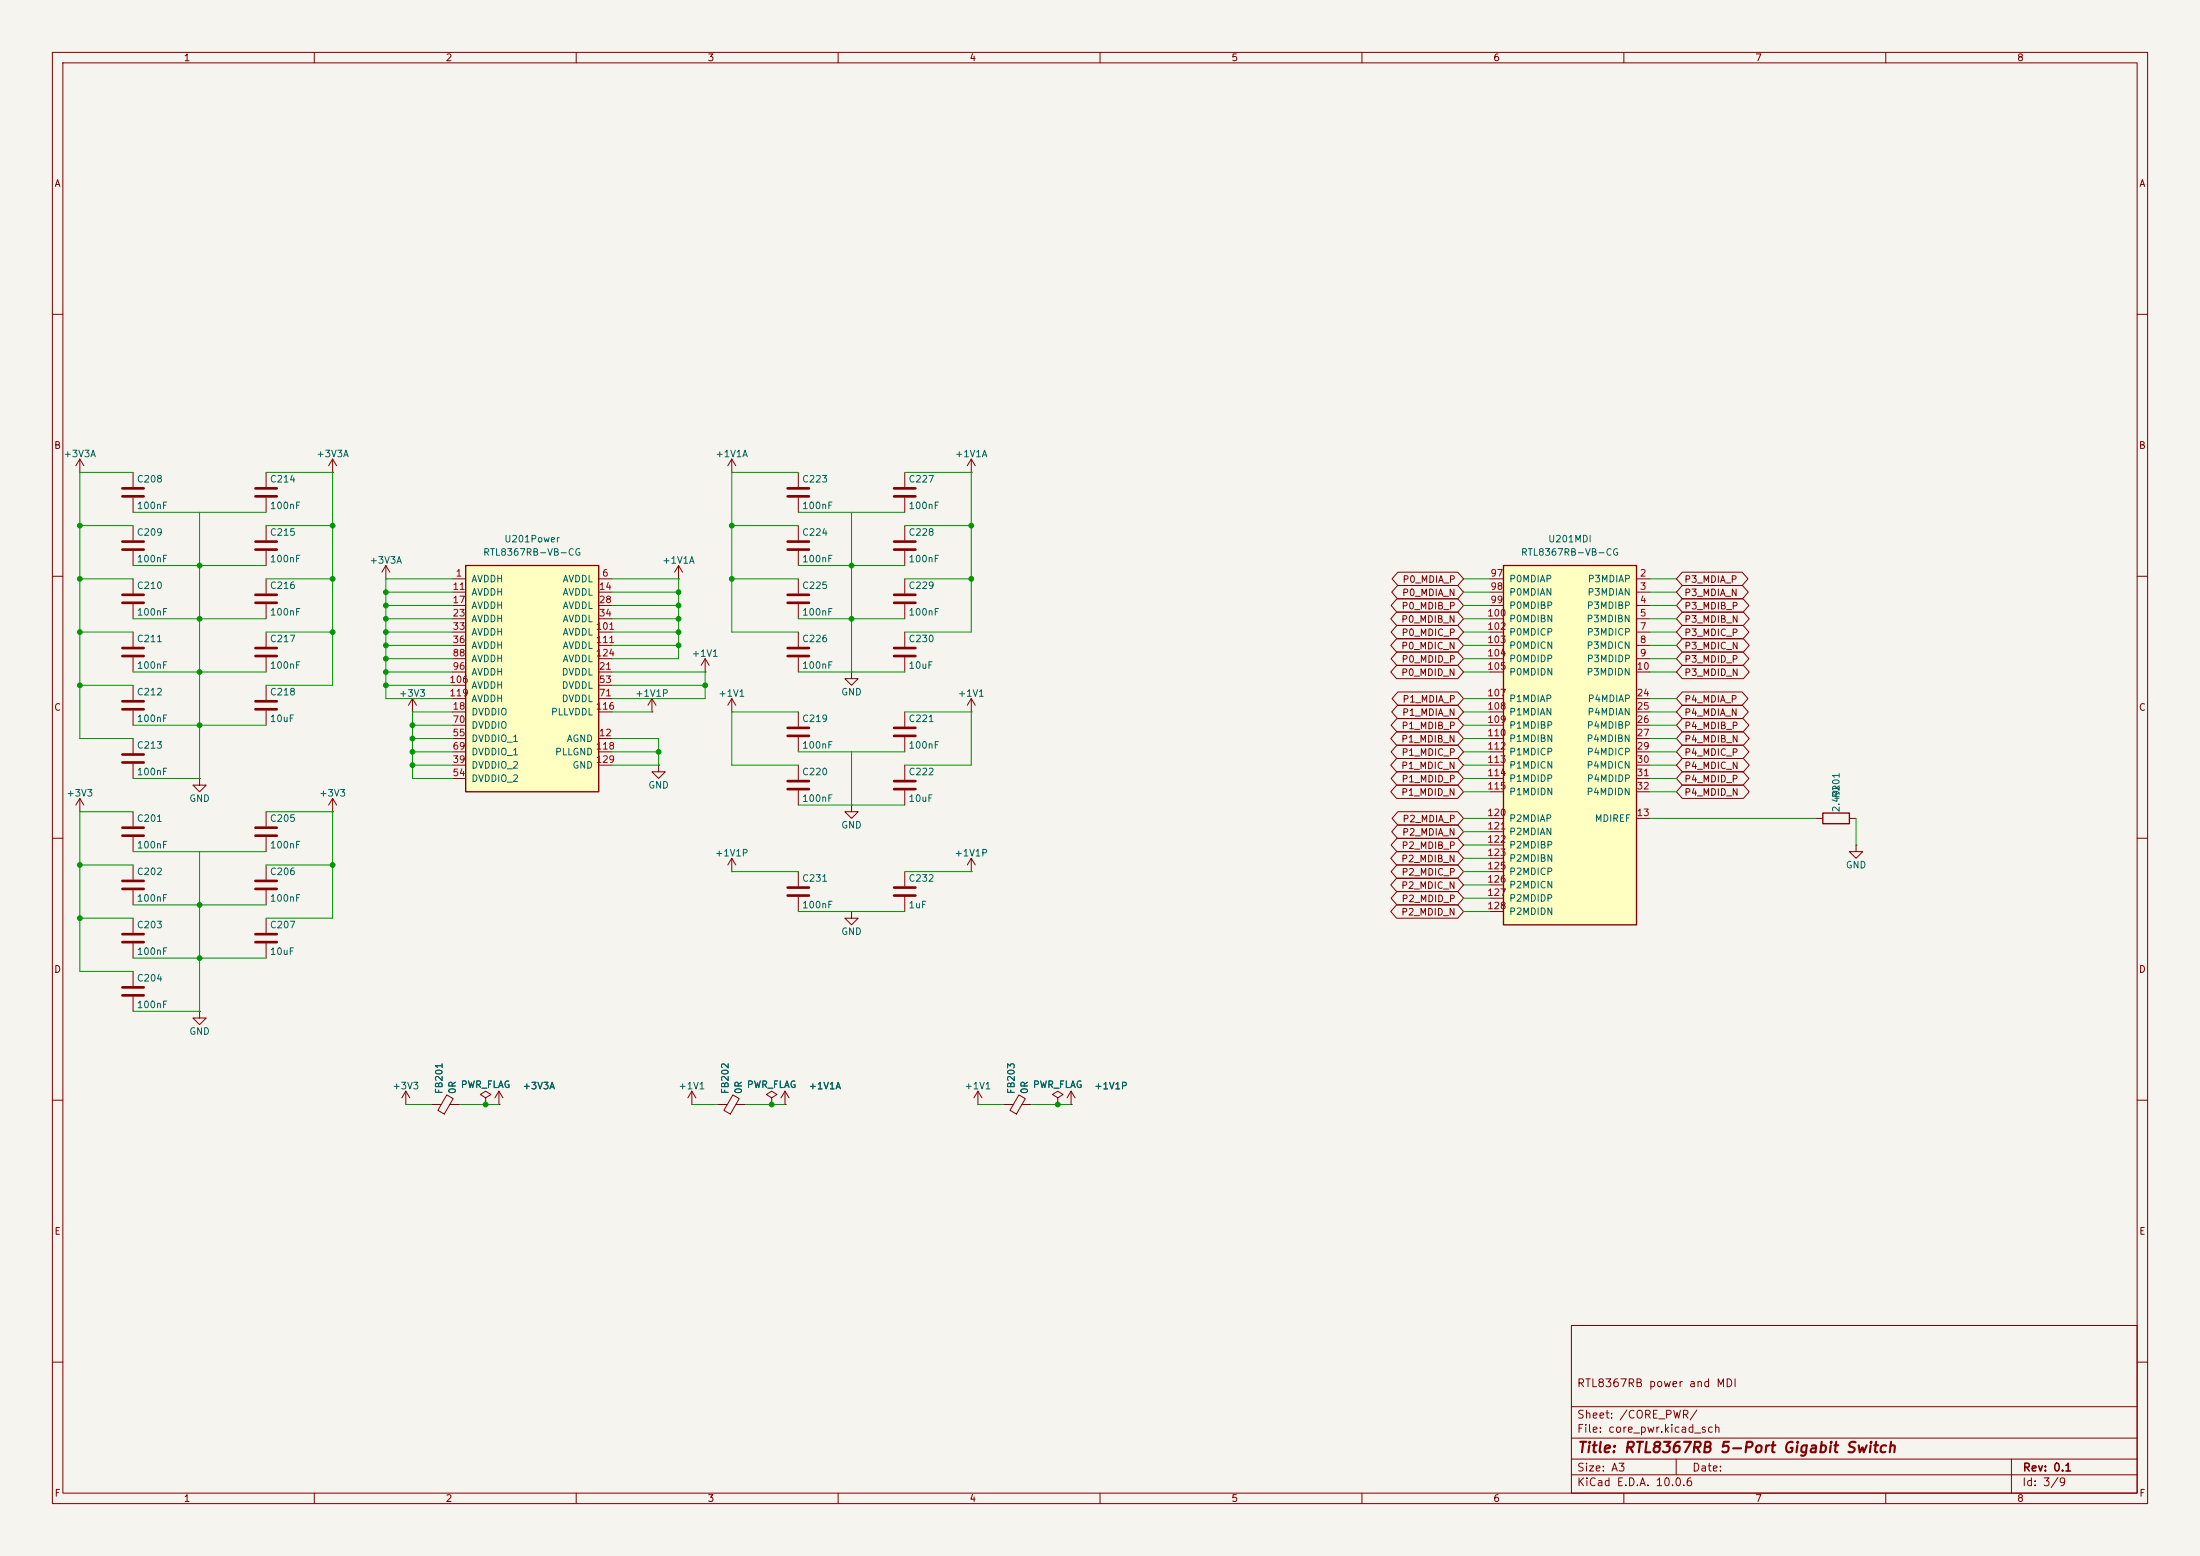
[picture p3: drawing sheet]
<svg xmlns="http://www.w3.org/2000/svg" width="420mm" height="297mm" viewBox="0 0 420 297" stroke-linecap="round" stroke-linejoin="round" font-family="sans-serif">
<path d="M0 0h420v297h-420z" fill="#f5f4ef" stroke="#f5f4ef" stroke-width=".19"/>
<g fill="none" stroke="#840000" stroke-width=".19">
<path d="M10 10h400v277h-400zM12 12h396v273h-396zM60 10v2M110 10v2M160 10v2M210 10v2M260 10v2M310 10v2M360 10v2M10 60h2M408 60h2M10 110h2"/>
<path d="M408 110h2M10 160h2M15.2 154.9h.1M15.2 152.4l-.7 1.3M15.2 152.4l.8 1.3M15.2 152.4v2.5M25.4 154.9v2.8M25.4 159.8v2.8M408 160h2M10 210h2M408 210h2M300 253h108v32h-108z"/>
<path d="M10 260h2M300 278.5h108M300 274.5h108M300 268.5h108M320 278.5v3M384 278.5v6.5M408 260h2M60 285v2M110 285v2M160 285v2M210 285v2M260 285v2"/>
<path d="M300 281.5h108M310 285v2M360 285v2"/>
</g>
<path d="M23.4 158h4M23.4 159.5h4" fill="none" stroke="#840000" stroke-width=".51"/>
<path d="M88.9 108h25.4v43.1h-25.4z" fill="#ffffc2"/>
<path d="M88.9 108h25.4v43.1h-25.4z" fill="none" stroke="#840000" stroke-width=".25"/>
<g fill="none" stroke="#840000" stroke-width=".19">
<path d="M15.2 90.2h.1M15.2 87.6l-.7 1.3M15.2 87.6l.8 1.3M15.2 87.6v2.6M25.4 90.2v2.8M25.4 95v2.8M50.8 90.2v2.8M50.8 95v2.8M63.5 90.2h.1M63.5 87.6v2.6M63.5 87.6l-.8 1.3M63.5 87.6l.8 1.3"/>
<path d="M73.7 110.5h.1M73.7 108l-.8 1.2M73.7 108l.7 1.2M73.7 108v2.5M86.4 110.5h2.5M86.4 113h2.5M86.4 115.6h2.5M86.4 118.1h2.5M114.3 110.5h2.5M114.3 113h2.5M114.3 115.6h2.5M114.3 118.1h2.5"/>
<path d="M152.4 110.5v2.8M152.4 115.3v2.8M50.8 120.7v2.7M50.8 125.5v2.8M50.8 130.8v2.8M50.8 135.6v2.8M78.7 135.9h.1M78.7 133.4l-.7 1.2M78.7 133.4l.8 1.2M78.7 133.4v2.5M86.4 135.9h2.5M86.4 128.3h2.5"/>
<path d="M86.4 120.7h2.5M86.4 123.2h2.5M86.4 130.8h2.5M86.4 138.4h2.5M86.4 133.4h2.5M86.4 125.7h2.5M114.3 135.9h2.5M114.3 128.3h2.5M114.3 120.7h2.5M114.3 123.2h2.5M114.3 130.8h2.5M114.3 133.4h2.5"/>
<path d="M114.3 125.7h2.5M124.5 135.9h.1M124.5 133.4l-.8 1.2M124.5 133.4l.7 1.2M124.5 133.4v2.5M134.6 128.3h.1M134.6 125.7l-.7 1.3M134.6 125.7l.8 1.3M134.6 125.7v2.6M139.7 135.9h.1M139.7 133.4l-.8 1.2M139.7 133.4l.8 1.2"/>
<path d="M139.7 133.4v2.5M152.4 135.9v2.8M172.7 120.7v2.7M172.7 125.5v2.8M172.7 135.9v2.8M38.1 148.6v1.3h1.3l-1.3 1.2-1.3-1.2h1.3M38.1 148.6h.1M50.8 154.9v2.8M50.8 159.8v2.8M63.5 154.9h.1M63.5 152.4l-.8 1.3M63.5 152.4l.8 1.3"/>
<path d="M63.5 152.4v2.5M86.4 141h2.5M86.4 146.1h2.5M86.4 148.6h2.5M86.4 143.5h2.5M114.3 141h2.5M114.3 146.1h2.5M114.3 143.5h2.5M125.7 146.1v1.2h1.3l-1.3 1.3-1.2-1.3h1.2M125.7 146.1h.1M152.4 140.7v2.8M172.7 140.7v2.8"/>
<path d="M172.7 146.1v2.7M172.7 150.9v2.8M25.4 165.1v2.8M25.4 169.9v2.8M25.4 175.3v2.8M50.8 165.1v2.8M50.8 169.9v2.8M50.8 175.3v2.8M25.4 180.1v2.8M25.4 185.4v2.8M25.4 190.2v2.8M38.1 193v1.3h1.3l-1.3 1.3-1.3-1.3h1.3"/>
<path d="M38.1 193h.1M50.8 180.1v2.8M77.5 210.8h.1M77.5 208.3l-.8 1.3M77.5 208.3l.7 1.3M77.5 208.3v2.5M82.5 210.8h1.7M85.3 209l1.2 .7-1.7 2.9-1.2-.7zM85.9 210.8h1.7M92.7 209.6l1-.7-1-.6-1 .6 1 .7v1.2M92.7 210.8h.1M95.2 210.8h.1"/>
<path d="M95.2 208.3l-.7 1.3M95.2 208.3l.8 1.3M95.2 208.3v2.5"/>
</g>
<g fill="none" stroke="#840000" stroke-width=".51">
<path d="M23.4 93.2h4M23.4 94.7h4M48.8 93.2h4M48.8 94.7h4M150.4 113.5h4M150.4 115.1h4M48.8 133.9h4M48.8 135.4h4M48.8 123.7h4M48.8 125.2h4M150.4 138.9h4M170.7 138.9h4.1"/>
<path d="M170.7 123.7h4.1M170.7 125.2h4.1M48.8 158h4M48.8 159.5h4M150.4 140.5h4M170.7 140.5h4.1M170.7 149.1h4.1M170.7 150.6h4.1M23.4 178.3h4M23.4 179.8h4M23.4 168.1h4M23.4 169.7h4"/>
<path d="M48.8 178.3h4M48.8 179.8h4M48.8 168.1h4M48.8 169.7h4M23.4 188.5h4M23.4 190h4"/>
</g>
<path d="M287 108h25.4v68.5h-25.4z" fill="#ffffc2"/>
<path d="M287 108h25.4v68.5h-25.4zM348 155.2h5.1v2h-5.1z" fill="none" stroke="#840000" stroke-width=".25"/>
<g fill="none" stroke="#840000" stroke-width=".19">
<path d="M139.7 90.2h.1M139.7 87.6l-.8 1.3M139.7 87.6l.8 1.3M139.7 87.6v2.6M152.4 90.2v2.8M152.4 95v2.8M172.7 90.2v2.8M172.7 95v2.8M185.4 90.2h.1M185.4 87.6v2.6M185.4 87.6l-.7 1.3M185.4 87.6l.8 1.3"/>
<path d="M25.4 100.3v2.8M25.4 105.2v2.8M25.4 110.5v2.8M25.4 115.3v2.8M50.8 100.3v2.8M50.8 105.2v2.8M50.8 110.5v2.8M50.8 115.3v2.8M129.5 110.5h.1M129.5 108l-.7 1.2M129.5 108l.8 1.2M129.5 108v2.5"/>
<path d="M152.4 100.3v2.8M152.4 105.2v2.8M172.7 100.3v2.8M172.7 105.2v2.8M172.7 110.5v2.8M172.7 115.3v2.8M266.6 116.8h11.7l1.1 1.3-1.1 1.3h-11.7l-1.1-1.3zM266.7 114.3h11.6l1.1 1.3-1.1 1.2h-11.6l-1.1-1.2zM266.7 119.4h11.6l1.1 1.3-1.1 1.2h-11.6l-1.1-1.2zM266.8 111.8h11.5l1.1 1.2-1.1 1.3h-11.5l-1.1-1.3zM266.9 109.2h11.4l1.1 1.3-1.1 1.3h-11.4l-1.2-1.3zM284.5 110.5h2.5"/>
<path d="M284.5 113h2.5M284.5 115.6h2.5M284.5 118.1h2.5M312.4 110.5h2.6M312.4 113h2.6M312.4 115.6h2.6M312.4 118.1h2.6M321.2 109.2h11.4l1.1 1.3-1.1 1.3h-11.4l-1.2-1.3zM321.2 111.8h11.4l1.2 1.2-1.2 1.3h-11.4l-1.2-1.3zM321.2 119.4h11.6l1.1 1.3-1.1 1.2h-11.6l-1.2-1.2zM321.2 114.3h11.6l1.1 1.3-1.1 1.2h-11.6l-1.2-1.2zM321.2 116.8h11.6l1.1 1.3-1.1 1.3h-11.6l-1.2-1.3z"/>
<path d="M25.4 120.7v2.7M25.4 125.5v2.8M25.4 130.8v2.8M25.4 135.6v2.8M152.4 120.7v2.7M152.4 125.5v2.8M162.6 128.3v1.2h1.2l-1.2 1.3-1.3-1.3h1.3M162.6 128.3h.1M185.4 135.9h.1M185.4 133.4l-.7 1.2M185.4 133.4l.8 1.2M185.4 133.4v2.5"/>
<path d="M266.6 127h11.7l1.1 1.3-1.1 1.2h-11.7l-1.1-1.2zM266.6 121.9h11.7l1.1 1.3-1.1 1.3h-11.7l-1.1-1.3zM266.6 139.7h11.7l1.1 1.3-1.1 1.2h-11.7l-1.1-1.2zM266.7 124.5h11.6l1.1 1.2-1.1 1.3h-11.6l-1.1-1.3zM266.7 137.2h11.6l1.1 1.2-1.1 1.3h-11.6l-1.1-1.3zM266.8 134.6h11.5l1.1 1.3-1.1 1.3h-11.5l-1.1-1.3zM266.9 132.1h11.4l1.1 1.3-1.1 1.2h-11.4l-1.2-1.2zM284.5 120.7h2.5M284.5 123.2h2.5M284.5 125.7h2.5M284.5 128.3h2.5M284.5 133.4h2.5"/>
<path d="M284.5 135.9h2.5M284.5 138.4h2.5M312.4 120.7h2.6M312.4 123.2h2.6M312.4 125.7h2.6M312.4 128.3h2.6M312.4 133.4h2.6M312.4 135.9h2.6M312.4 138.4h2.6M321.2 137.2h11.6l1.1 1.2-1.1 1.3h-11.6l-1.2-1.3zM321.2 139.7h11.6l1.1 1.3-1.1 1.2h-11.6l-1.2-1.2zM321.2 124.5h11.6l1.1 1.2-1.1 1.3h-11.6l-1.2-1.3z"/>
<path d="M321.2 134.6h11.4l1.2 1.3-1.2 1.3h-11.4l-1.2-1.3zM321.2 127h11.6l1.1 1.3-1.1 1.2h-11.6l-1.2-1.2zM321.2 132.1h11.4l1.1 1.3-1.1 1.2h-11.4l-1.2-1.2zM321.2 121.9h11.6l1.1 1.3-1.1 1.3h-11.6l-1.2-1.3zM25.4 141v2.8M25.4 145.8v2.8M152.4 146.1v2.7M152.4 150.9v2.8M162.6 153.7v1.2h1.2l-1.2 1.3-1.3-1.3h1.3M162.6 153.7h.1M266.6 149.9h11.7l1.1 1.2-1.1 1.3h-11.7l-1.1-1.3zM266.6 144.8h11.7l1.1 1.3-1.1 1.2h-11.7l-1.1-1.2z"/>
<path d="M266.7 142.2h11.6l1.1 1.3-1.1 1.3h-11.6l-1.1-1.3zM266.7 147.3h11.6l1.1 1.3-1.1 1.3h-11.6l-1.1-1.3zM266.8 157.5h11.5l1.1 1.3-1.1 1.2h-11.5l-1.1-1.2zM266.9 154.9h11.4l1.1 1.3-1.1 1.3h-11.4l-1.2-1.3zM284.5 156.2h2.5M284.5 141h2.5M284.5 143.5h2.5M284.5 146.1h2.5M284.5 148.6h2.5M284.5 151.1h2.5M284.5 158.8h2.5M312.4 156.2h2.6"/>
<path d="M312.4 141h2.6M312.4 143.5h2.6M312.4 146.1h2.6M312.4 148.6h2.6M312.4 151.1h2.6M321.2 149.9h11.6l1.1 1.2-1.1 1.3h-11.6l-1.2-1.3zM321.2 142.2h11.6l1.1 1.3-1.1 1.3h-11.6l-1.2-1.3zM321.2 144.8h11.6l1.1 1.3-1.1 1.2h-11.6l-1.2-1.2zM321.2 147.3h11.6l1.1 1.3-1.1 1.3h-11.6l-1.2-1.3zM346.7 156.2h1.3M353.1 156.2h1.2M139.7 166.4h.1"/>
<path d="M139.7 163.8v2.6M139.7 163.8l-.8 1.3M139.7 163.8l.8 1.3M152.4 166.4v2.8M152.4 171.2v2.8M162.6 174v1.3h1.2l-1.2 1.2-1.3-1.2h1.3M162.6 174h.1M172.7 166.4v2.8M172.7 171.2v2.8M185.4 166.4h.1M185.4 163.8v2.6M185.4 163.8l-.7 1.3"/>
<path d="M185.4 163.8l.8 1.3M266.6 167.6h11.7l1.1 1.3-1.1 1.3h-11.7l-1.1-1.3zM266.6 172.7h11.7l1.1 1.3-1.1 1.3h-11.7l-1.1-1.3zM266.6 162.6h11.7l1.1 1.2-1.1 1.3h-11.7l-1.1-1.3zM266.7 160h11.6l1.1 1.3-1.1 1.3h-11.6l-1.1-1.3zM266.7 165.1h11.6l1.1 1.3-1.1 1.2h-11.6l-1.1-1.2zM266.7 170.2h11.6l1.1 1.3-1.1 1.2h-11.6l-1.1-1.2zM284.5 161.3h2.5M284.5 163.8h2.5M284.5 166.4h2.5M284.5 168.9h2.5M284.5 171.5h2.5"/>
<path d="M284.5 174h2.5M354.3 161.3v1.3h1.3l-1.3 1.2-1.2-1.2h1.2M354.3 161.3h.1M82.5 210.8h1.3M86.4 210.8h1.2M92.7 210.8h.1M95.2 210.8h.1M132.1 210.8h.1M132.1 208.3l-.8 1.3M132.1 208.3l.7 1.3M132.1 208.3v2.5M137.2 210.8h1.6"/>
<path d="M139.9 209l1.2 .7-1.7 2.9-1.2-.7zM140.5 210.8h1.7M147.3 209.6l1-.7-1-.6-1 .6 1 .7v1.2M147.3 210.8h.1M149.9 210.8h.1M149.9 208.3l-.8 1.3M149.9 208.3l.7 1.3M149.9 208.3v2.5M186.7 210.8h.1M186.7 208.3l-.8 1.3M186.7 208.3l.8 1.3M186.7 208.3v2.5"/>
<path d="M191.8 210.8h1.6M194.5 209l1.2 .7-1.7 2.9-1.2-.7zM195.1 210.8h1.7M201.9 209.6l1-.7-1-.6-1 .6 1 .7v1.2M201.9 210.8h.1M204.5 210.8h.1M204.5 208.3l-.8 1.3M204.5 208.3l.7 1.3M204.5 208.3v2.5"/>
</g>
<g fill="none" stroke="#840000" stroke-width=".51">
<path d="M150.4 93.2h4M150.4 94.7h4M170.7 93.2h4.1M170.7 94.7h4.1M23.4 113.5h4M23.4 115.1h4M23.4 103.4h4M23.4 104.9h4M48.8 113.5h4M48.8 115.1h4M48.8 103.4h4M48.8 104.9h4"/>
<path d="M150.4 103.4h4M150.4 104.9h4M170.7 113.5h4.1M170.7 115.1h4.1M170.7 103.4h4.1M170.7 104.9h4.1M23.4 133.9h4M23.4 135.4h4M23.4 123.7h4M23.4 125.2h4M150.4 123.7h4M150.4 125.2h4"/>
<path d="M23.4 144h4M23.4 145.5h4M150.4 149.1h4M150.4 150.6h4M150.4 169.4h4M150.4 170.9h4M170.7 169.4h4.1M170.7 170.9h4.1"/>
</g>
<g fill="none" stroke="#009600" stroke-width=".19">
<path d="M25.4 97.8h25.4M25.4 90.2h-10.2v50.8h10.2M38.1 97.8v50.8h-12.7M50.8 90.2h12.7v40.6h-12.7M152.4 97.8h20.3M152.4 90.2h-12.7v30.5h12.7M162.6 97.8v30.5M172.7 90.2h12.7v30.5h-12.7M15.2 110.5h10.2M15.2 100.3h10.2M25.4 108h25.4M25.4 118.1h25.4"/>
<path d="M50.8 110.5h12.7M50.8 100.3h12.7M73.7 118.1h12.7M73.7 113h12.7M73.7 115.6h12.7M86.4 110.5h-12.7v22.9h12.7M116.8 110.5h12.7v15.2h-12.7M116.8 118.1h12.7M116.8 113h12.7M116.8 115.6h12.7M139.7 110.5h12.7M139.7 100.3h12.7"/>
<path d="M152.4 108h20.3M152.4 118.1h20.3M172.7 110.5h12.7M172.7 100.3h12.7M279.4 110.5h5.1M279.4 118.1h5.1M279.4 113h5.1M279.4 115.6h5.1M315 110.5h5M315 118.1h5M315 113h5M315 115.6h5"/>
<path d="M15.2 120.7h10.2M15.2 130.8h10.2M25.4 128.3h25.4M25.4 138.4h25.4M50.8 120.7h12.7M73.7 120.7h12.7M73.7 128.3h12.7M73.7 123.2h12.7M73.7 125.7h12.7M73.7 130.8h12.7M78.7 138.4h7.7M86.4 135.9h-7.7v12.7h7.7"/>
<path d="M116.8 120.7h12.7M116.8 128.3h17.8v5.1h-17.8M116.8 135.9h7.7M116.8 123.2h12.7M116.8 130.8h17.8M152.4 128.3h20.3M152.4 135.9h-12.7v10.2h12.7M172.7 135.9h12.7v10.2h-12.7M279.4 120.7h5.1M279.4 128.3h5.1M279.4 135.9h5.1M279.4 123.2h5.1"/>
<path d="M279.4 125.7h5.1M279.4 138.4h5.1M279.4 133.4h5.1M315 120.7h5M315 128.3h5M315 135.9h5M315 123.2h5M315 125.7h5M315 138.4h5M315 133.4h5M25.4 154.9h-10.2v30.5h10.2M50.8 154.9h12.7v20.4h-12.7"/>
<path d="M78.7 141h7.7M78.7 146.1h7.7M78.7 143.5h7.7M116.8 141h8.9v5.1h-8.9M116.8 143.5h8.9M152.4 153.7h20.3M152.4 143.5h20.3M162.6 143.5v10.2M279.4 141h5.1M279.4 146.1h5.1M279.4 143.5h5.1M279.4 148.6h5.1"/>
<path d="M279.4 156.2h5.1M279.4 151.1h5.1M279.4 158.8h5.1M315 141h5M315 146.1h5M315 143.5h5M315 148.6h5M315 156.2h31.7M315 151.1h5M354.3 156.2v5.1M15.2 165.1h10.2M15.2 175.3h10.2"/>
<path d="M25.4 172.7h25.4M25.4 162.6h25.4M38.1 162.6v30.4h-12.7M50.8 165.1h12.7M139.7 166.4h12.7M152.4 174h20.3M172.7 166.4h12.7M279.4 166.4h5.1M279.4 174h5.1M279.4 168.9h5.1M279.4 163.8h5.1M279.4 171.5h5.1"/>
<path d="M279.4 161.3h5.1M25.4 182.9h25.4M77.5 210.8h5M87.6 210.8h7.6M132.1 210.8h5.1M142.2 210.8h7.7M186.7 210.8h5.1M196.8 210.8h7.7"/>
</g>
<g fill="#009600" stroke="#009600" stroke-width=".19">
<circle cx="73.7" cy="115.6" r=".46"/>
<circle cx="73.7" cy="123.2" r=".46"/>
<circle cx="73.7" cy="120.7" r=".46"/>
<circle cx="73.7" cy="118.1" r=".46"/>
<circle cx="78.7" cy="143.5" r=".46"/>
<circle cx="78.7" cy="141" r=".46"/>
<circle cx="78.7" cy="146.1" r=".46"/>
<circle cx="73.7" cy="125.7" r=".46"/>
<circle cx="73.7" cy="130.8" r=".46"/>
<circle cx="78.7" cy="138.4" r=".46"/>
<circle cx="73.7" cy="128.3" r=".46"/>
<circle cx="63.5" cy="165.1" r=".46"/>
<circle cx="38.1" cy="182.9" r=".46"/>
<circle cx="38.1" cy="172.7" r=".46"/>
<circle cx="15.2" cy="175.3" r=".46"/>
<circle cx="92.7" cy="210.8" r=".46"/>
<circle cx="129.5" cy="123.2" r=".46"/>
<circle cx="129.5" cy="118.1" r=".46"/>
<circle cx="73.7" cy="113" r=".46"/>
<circle cx="129.5" cy="113" r=".46"/>
<circle cx="129.5" cy="115.6" r=".46"/>
<circle cx="125.7" cy="143.5" r=".46"/>
<circle cx="38.1" cy="128.3" r=".46"/>
<circle cx="15.2" cy="130.8" r=".46"/>
<circle cx="63.5" cy="120.7" r=".46"/>
<circle cx="15.2" cy="165.1" r=".46"/>
<circle cx="38.1" cy="138.4" r=".46"/>
<circle cx="38.1" cy="118.1" r=".46"/>
<circle cx="38.1" cy="108" r=".46"/>
<circle cx="15.2" cy="120.7" r=".46"/>
<circle cx="15.2" cy="110.5" r=".46"/>
<circle cx="15.2" cy="100.3" r=".46"/>
<circle cx="63.5" cy="110.5" r=".46"/>
<circle cx="63.5" cy="100.3" r=".46"/>
<circle cx="162.6" cy="118.1" r=".46"/>
<circle cx="147.3" cy="210.8" r=".46"/>
<circle cx="129.5" cy="120.7" r=".46"/>
<circle cx="134.6" cy="130.8" r=".46"/>
<circle cx="139.7" cy="100.3" r=".46"/>
<circle cx="185.4" cy="110.5" r=".46"/>
<circle cx="139.7" cy="110.5" r=".46"/>
<circle cx="162.6" cy="108" r=".46"/>
<circle cx="185.4" cy="100.3" r=".46"/>
<circle cx="201.9" cy="210.8" r=".46"/>
</g>
<text font-size="2" fill="#840000" x="301" y="277.8">Title: RTL8367RB 5-Port Gigabit Switch</text>
<g font-size="1.5" fill="#840000">
<text x="300.9" y="265.1">RTL8367RB power and MDI</text>
<text x="300.9" y="273.8">File: core_pwr.kicad_sch</text>
<text x="300.9" y="271.1">Sheet: /CORE_PWR/</text>
<text x="300.9" y="281.2">Size: A3</text>
<text x="322.9" y="281.2">Date:</text>
<text x="386" y="281.2">Rev: 0.1</text>
<text x="300.9" y="284">KiCad E.D.A. 10.0.6</text>
<text x="385.9" y="284">Id: 3/9</text>
</g>
<g font-size="1.3" fill="#840000">
<text x="35" y="12">1</text>
<text x="85" y="12">2</text>
<text x="135" y="12">3</text>
<text x="185" y="12">4</text>
<text x="235" y="12">5</text>
<text x="285" y="12">6</text>
<text x="335" y="12">7</text>
<text x="385" y="12">8</text>
<text x="10.3" y="36">A</text>
<text x="408.3" y="36">A</text>
<text x="10.2" y="86">B</text>
<text x="408.2" y="86">B</text>
<text x="267.6" y="111.5">P0_MDIA_P</text>
<text x="321.4" y="111.5">P3_MDIA_P</text>
<text x="267.4" y="119.2">P0_MDIB_N</text>
<text x="267.5" y="116.6">P0_MDIB_P</text>
<text x="267.6" y="114.1">P0_MDIA_N</text>
<text x="321.4" y="114.1">P3_MDIA_N</text>
<text x="321.4" y="116.6">P3_MDIB_P</text>
<text x="321.4" y="119.2">P3_MDIB_N</text>
<text x="267.4" y="124.2">P0_MDIC_N</text>
<text x="267.5" y="121.7">P0_MDIC_P</text>
<text x="321.4" y="121.7">P3_MDIC_P</text>
<text x="321.4" y="124.2">P3_MDIC_N</text>
<text x="267.4" y="129.3">P0_MDID_N</text>
<text x="267.5" y="126.8">P0_MDID_P</text>
<text x="321.4" y="126.8">P3_MDID_P</text>
<text x="321.4" y="129.3">P3_MDID_N</text>
<text x="10.2" y="136">C</text>
<text x="267.6" y="136.9">P1_MDIA_N</text>
<text x="267.6" y="134.4">P1_MDIA_P</text>
<text x="321.4" y="136.9">P4_MDIA_N</text>
<text x="321.4" y="134.4">P4_MDIA_P</text>
<text x="408.2" y="136">C</text>
<text x="267.4" y="142">P1_MDIB_N</text>
<text x="267.5" y="139.5">P1_MDIB_P</text>
<text x="321.4" y="139.5">P4_MDIB_P</text>
<text x="321.4" y="142">P4_MDIB_N</text>
<text x="267.4" y="147.1">P1_MDIC_N</text>
<text x="267.5" y="144.6">P1_MDIC_P</text>
<text x="267.5" y="149.6">P1_MDID_P</text>
<text x="321.4" y="144.6">P4_MDIC_P</text>
<text x="321.4" y="147.1">P4_MDIC_N</text>
<text x="321.4" y="149.6">P4_MDID_P</text>
<text x="267.4" y="152.2">P1_MDID_N</text>
<text x="321.4" y="152.2">P4_MDID_N</text>
<text x="267.6" y="159.8">P2_MDIA_N</text>
<text x="267.6" y="157.3">P2_MDIA_P</text>
<text x="267.4" y="164.9">P2_MDIB_N</text>
<text x="267.5" y="162.3">P2_MDIB_P</text>
<text x="267.5" y="167.4">P2_MDIC_P</text>
<text x="267.4" y="170">P2_MDIC_N</text>
<text x="267.5" y="172.5">P2_MDID_P</text>
<text x="267.4" y="175">P2_MDID_N</text>
<text x="10.2" y="186">D</text>
<text x="408.2" y="186">D</text>
<text x="10.3" y="236">E</text>
<text x="408.3" y="236">E</text>
<text x="10.3" y="286">F</text>
<text x="35" y="287">1</text>
<text x="85" y="287">2</text>
<text x="135" y="287">3</text>
<text x="185" y="287">4</text>
<text x="235" y="287">5</text>
<text x="285" y="287">6</text>
<text x="335" y="287">7</text>
<text x="385" y="287">8</text>
<text x="408.3" y="286">F</text>
</g>
<g font-size="1.3" fill="#006464">
<text x="12" y="87.6">+3V3A</text>
<text x="60.3" y="87.6">+3V3A</text>
<text x="136.5" y="87.6">+1V1A</text>
<text x="182.2" y="87.6">+1V1A</text>
<text x="26" y="92.4">C208</text>
<text x="51.4" y="92.4">C214</text>
<text x="153" y="92.4">C223</text>
<text x="173.3" y="92.4">C227</text>
<text x="26" y="97.5">100nF</text>
<text x="51.4" y="97.5">100nF</text>
<text x="153" y="97.5">100nF</text>
<text x="173.3" y="97.5">100nF</text>
<text x="26" y="102.6">C209</text>
<text x="26" y="107.6">100nF</text>
<text x="51.4" y="102.6">C215</text>
<text x="51.4" y="107.6">100nF</text>
<text x="70.4" y="107.9">+3V3A</text>
<text x="92.1" y="106.4">RTL8367RB-VB-CG</text>
<text x="96.2" y="103.8">U201Power</text>
<text x="126.3" y="107.9">+1V1A</text>
<text x="153" y="102.6">C224</text>
<text x="153" y="107.6">100nF</text>
<text x="173.3" y="102.6">C228</text>
<text x="173.3" y="107.6">100nF</text>
<text x="290.2" y="106.4">RTL8367RB-VB-CG</text>
<text x="295.5" y="103.8">U201MDI</text>
<text x="26" y="112.7">C210</text>
<text x="51.4" y="112.7">C216</text>
<text x="89.9" y="111.5">AVDDH</text>
<text x="89.9" y="114">AVDDH</text>
<text x="107.3" y="111.5">AVDDL</text>
<text x="107.3" y="114">AVDDL</text>
<text x="153" y="112.7">C225</text>
<text x="173.3" y="112.7">C229</text>
<text x="288" y="111.5">P0MDIAP</text>
<text x="288" y="114">P0MDIAN</text>
<text x="303" y="114">P3MDIAN</text>
<text x="303" y="111.5">P3MDIAP</text>
<text x="26" y="117.8">100nF</text>
<text x="51.4" y="117.8">100nF</text>
<text x="89.9" y="116.5">AVDDH</text>
<text x="89.9" y="119.1">AVDDH</text>
<text x="107.3" y="116.5">AVDDL</text>
<text x="107.3" y="119.1">AVDDL</text>
<text x="153" y="117.8">100nF</text>
<text x="173.3" y="117.8">100nF</text>
<text x="288" y="116.5">P0MDIBP</text>
<text x="288" y="119.1">P0MDIBN</text>
<text x="302.8" y="119.1">P3MDIBN</text>
<text x="302.8" y="116.5">P3MDIBP</text>
<text x="26" y="122.9">C211</text>
<text x="51.4" y="122.9">C217</text>
<text x="89.9" y="121.6">AVDDH</text>
<text x="89.9" y="124.2">AVDDH</text>
<text x="107.3" y="121.6">AVDDL</text>
<text x="107.3" y="124.2">AVDDL</text>
<text x="132" y="125.7">+1V1</text>
<text x="153" y="122.9">C226</text>
<text x="173.3" y="122.9">C230</text>
<text x="288" y="121.6">P0MDICP</text>
<text x="288" y="124.2">P0MDICN</text>
<text x="302.8" y="124.2">P3MDICN</text>
<text x="302.8" y="121.6">P3MDICP</text>
<text x="26" y="128">100nF</text>
<text x="51.4" y="128">100nF</text>
<text x="89.9" y="126.7">AVDDH</text>
<text x="89.9" y="129.2">AVDDH</text>
<text x="89.9" y="131.8">AVDDH</text>
<text x="107.1" y="129.2">DVDDL</text>
<text x="107.1" y="131.8">DVDDL</text>
<text x="107.3" y="126.7">AVDDL</text>
<text x="153" y="128">100nF</text>
<text x="173.3" y="128">10uF</text>
<text x="288" y="126.7">P0MDIDP</text>
<text x="288" y="129.2">P0MDIDN</text>
<text x="302.8" y="129.2">P3MDIDN</text>
<text x="302.8" y="126.7">P3MDIDP</text>
<text x="26" y="133">C212</text>
<text x="51.4" y="133">C218</text>
<text x="76.1" y="133.3">+3V3</text>
<text x="89.9" y="136.9">DVDDIO</text>
<text x="89.9" y="134.3">AVDDH</text>
<text x="105.1" y="136.9">PLLVDDL</text>
<text x="107.1" y="134.3">DVDDL</text>
<text x="121.2" y="133.3">+1V1P</text>
<text x="137" y="133.3">+1V1</text>
<text x="160.5" y="133">GND</text>
<text x="182.8" y="133.3">+1V1</text>
<text x="288" y="134.3">P1MDIAP</text>
<text x="288" y="136.9">P1MDIAN</text>
<text x="303" y="136.9">P4MDIAN</text>
<text x="303" y="134.3">P4MDIAP</text>
<text x="26" y="138.1">100nF</text>
<text x="26" y="143.2">C213</text>
<text x="51.4" y="138.1">10uF</text>
<text x="89.9" y="141.9">DVDDIO_1</text>
<text x="89.9" y="139.4">DVDDIO</text>
<text x="108.1" y="141.9">AGND</text>
<text x="153" y="138.1">C219</text>
<text x="153" y="143.2">100nF</text>
<text x="173.3" y="138.1">C221</text>
<text x="173.3" y="143.2">100nF</text>
<text x="288" y="139.4">P1MDIBP</text>
<text x="288" y="141.9">P1MDIBN</text>
<text x="302.8" y="141.9">P4MDIBN</text>
<text x="302.8" y="139.4">P4MDIBP</text>
<text x="26" y="148.3">100nF</text>
<text x="89.9" y="147">DVDDIO_2</text>
<text x="89.9" y="149.6">DVDDIO_2</text>
<text x="89.9" y="144.5">DVDDIO_1</text>
<text x="105.9" y="144.5">PLLGND</text>
<text x="109.2" y="147">GND</text>
<text x="153" y="148.3">C220</text>
<text x="173.3" y="148.3">C222</text>
<text x="288" y="144.5">P1MDICP</text>
<text x="288" y="147">P1MDICN</text>
<text x="288" y="149.6">P1MDIDP</text>
<text x="302.8" y="147">P4MDICN</text>
<text x="302.8" y="144.5">P4MDICP</text>
<text x="302.8" y="149.6">P4MDIDP</text>
<text x="12.6" y="152.3">+3V3</text>
<text x="36" y="153.4">GND</text>
<text x="60.8" y="152.3">+3V3</text>
<text x="123.7" y="150.8">GND</text>
<text x="153" y="153.4">100nF</text>
<text x="173.3" y="153.4">10uF</text>
<text x="288" y="152.1">P1MDIDN</text>
<text x="302.8" y="152.1">P4MDIDN</text>
<text x="351.5" y="155.2" transform="rotate(-90 351.5 155.2)">2.49k</text>
<text x="351.5" y="152.4" transform="rotate(-90 351.5 152.4)">R201</text>
<text x="26" y="157.2">C201</text>
<text x="51.4" y="157.2">C205</text>
<text x="160.5" y="158.4">GND</text>
<text x="288" y="157.2">P2MDIAP</text>
<text x="288" y="159.7">P2MDIAN</text>
<text x="304.3" y="157.2">MDIREF</text>
<text x="26" y="162.3">100nF</text>
<text x="26" y="167.3">C202</text>
<text x="51.4" y="162.3">100nF</text>
<text x="51.4" y="167.3">C206</text>
<text x="136.4" y="163.8">+1V1P</text>
<text x="182.1" y="163.8">+1V1P</text>
<text x="288" y="162.3">P2MDIBP</text>
<text x="288" y="164.8">P2MDIBN</text>
<text x="288" y="167.3">P2MDICP</text>
<text x="352.3" y="166.1">GND</text>
<text x="26" y="172.4">100nF</text>
<text x="51.4" y="172.4">100nF</text>
<text x="153" y="168.6">C231</text>
<text x="153" y="173.7">100nF</text>
<text x="173.3" y="168.6">C232</text>
<text x="173.3" y="173.7">1uF</text>
<text x="288" y="169.9">P2MDICN</text>
<text x="288" y="172.4">P2MDIDP</text>
<text x="26" y="177.5">C203</text>
<text x="51.4" y="177.5">C207</text>
<text x="160.5" y="178.8">GND</text>
<text x="288" y="175">P2MDIDN</text>
<text x="26" y="182.6">100nF</text>
<text x="51.4" y="182.6">10uF</text>
<text x="26" y="187.7">C204</text>
<text x="26" y="192.7">100nF</text>
<text x="36" y="197.8">GND</text>
<text x="74.8" y="208.2">+3V3</text>
<text x="84.8" y="208.9" transform="rotate(-90 84.8 208.9)">FB201</text>
<text x="87.3" y="208.9" transform="rotate(-90 87.3 208.9)">0R</text>
<text x="87.9" y="208">PWR_FLAG</text>
<text x="99.7" y="208.2">+3V3A</text>
<text x="129.4" y="208.2">+1V1</text>
<text x="139.4" y="208.9" transform="rotate(-90 139.4 208.9)">FB202</text>
<text x="141.9" y="208.9" transform="rotate(-90 141.9 208.9)">0R</text>
<text x="142.5" y="208">PWR_FLAG</text>
<text x="154.3" y="208.2">+1V1A</text>
<text x="184" y="208.2">+1V1</text>
<text x="194" y="208.9" transform="rotate(-90 194 208.9)">FB203</text>
<text x="196.5" y="208.9" transform="rotate(-90 196.5 208.9)">0R</text>
<text x="197.1" y="208">PWR_FLAG</text>
<text x="208.8" y="208.2">+1V1P</text>
</g>
<g font-size="1.3" fill="#a90000">
<text x="86.3" y="112.9">11</text>
<text x="86.9" y="110.4">1</text>
<text x="114.2" y="112.9">14</text>
<text x="114.8" y="110.4">6</text>
<text x="284.4" y="110.4">97</text>
<text x="284.4" y="112.9">98</text>
<text x="313" y="110.4">2</text>
<text x="313" y="112.9">3</text>
<text x="86.3" y="115.4">17</text>
<text x="86.3" y="118">23</text>
<text x="114.2" y="115.4">28</text>
<text x="114.2" y="118">34</text>
<text x="283.8" y="118">100</text>
<text x="284.4" y="115.4">99</text>
<text x="313" y="115.4">4</text>
<text x="313" y="118">5</text>
<text x="86.3" y="120.5">33</text>
<text x="86.3" y="123.1">36</text>
<text x="86.3" y="125.6">88</text>
<text x="113.6" y="120.5">101</text>
<text x="113.6" y="123.1">111</text>
<text x="113.6" y="125.6">124</text>
<text x="283.8" y="120.5">102</text>
<text x="283.8" y="123.1">103</text>
<text x="283.8" y="125.6">104</text>
<text x="313" y="120.5">7</text>
<text x="313" y="123.1">8</text>
<text x="313" y="125.6">9</text>
<text x="85.7" y="130.7">106</text>
<text x="86.3" y="128.1">96</text>
<text x="114.2" y="128.1">21</text>
<text x="114.2" y="130.7">53</text>
<text x="283.8" y="128.1">105</text>
<text x="312.4" y="128.1">10</text>
<text x="85.7" y="133.2">119</text>
<text x="86.3" y="135.8">18</text>
<text x="113.6" y="135.8">116</text>
<text x="114.2" y="133.2">71</text>
<text x="283.8" y="133.2">107</text>
<text x="283.8" y="135.8">108</text>
<text x="312.4" y="133.2">24</text>
<text x="312.4" y="135.8">25</text>
<text x="86.3" y="140.8">55</text>
<text x="86.3" y="143.4">69</text>
<text x="86.3" y="138.3">70</text>
<text x="113.6" y="143.4">118</text>
<text x="114.2" y="140.8">12</text>
<text x="283.8" y="138.3">109</text>
<text x="283.8" y="140.8">110</text>
<text x="283.8" y="143.4">112</text>
<text x="312.4" y="138.3">26</text>
<text x="312.4" y="140.8">27</text>
<text x="312.4" y="143.4">29</text>
<text x="86.3" y="145.9">39</text>
<text x="86.3" y="148.5">54</text>
<text x="113.6" y="145.9">129</text>
<text x="283.8" y="145.9">113</text>
<text x="283.8" y="148.5">114</text>
<text x="312.4" y="145.9">30</text>
<text x="312.4" y="148.5">31</text>
<text x="283.8" y="151">115</text>
<text x="312.4" y="151">32</text>
<text x="283.8" y="156.1">120</text>
<text x="283.8" y="158.6">121</text>
<text x="283.8" y="161.2">122</text>
<text x="312.4" y="156.1">13</text>
<text x="283.8" y="163.7">123</text>
<text x="283.8" y="166.2">125</text>
<text x="283.8" y="168.8">126</text>
<text x="283.8" y="171.3">127</text>
<text x="283.8" y="173.9">128</text>
</g>
</svg>
